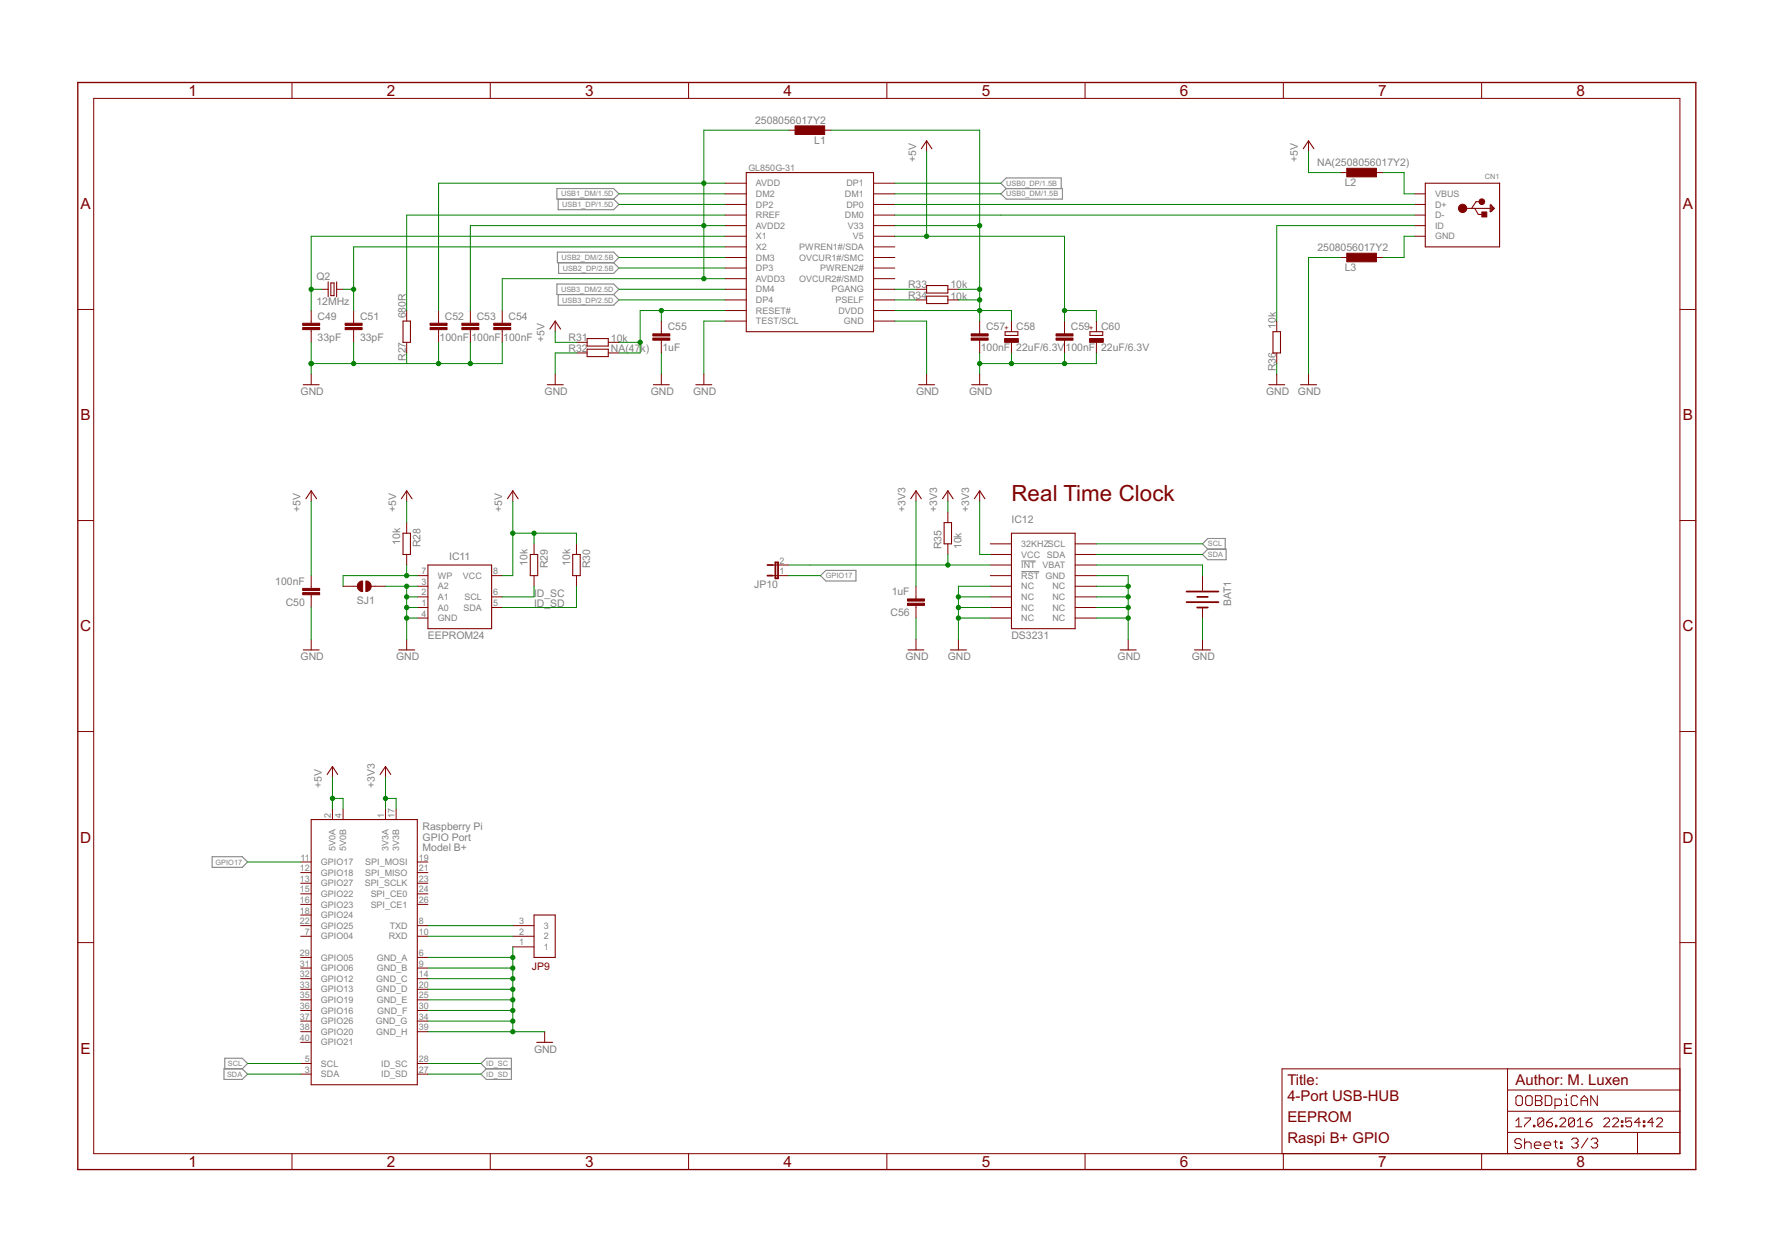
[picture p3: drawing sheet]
<svg xmlns="http://www.w3.org/2000/svg" width="420mm" height="297mm" viewBox="0 0 420 297" stroke-linecap="round" stroke-linejoin="round" font-family="sans-serif">
<path d="M242 133h3.4M242 135.5h4.3" fill="none" stroke="#808080" stroke-width=".24"/>
<g fill="none" stroke="#808080" stroke-width=".25">
<path d="M132 44.7h13.4l1.3 1.3-1.3 1.2h-13.4zM132.1 59.8h13.3l1.3 1.2-1.3 1.3h-13.3zM132.3 47.2v2.5h13.1l1.3-1.2-1.3-1.3M237.2 46l1.2-1.3h13.4v2.5h-13.4zM238.4 44.7l-1.2-1.3 1.2-1.2h13.1v2.5M132 67.3h13.4l1.3 1.3-1.3 1.2h-13.4zM132.3 69.8v2.5h13.1l1.3-1.2-1.3-1.3M132.4 62.3v2.5h13l1.3-1.3-1.3-1.2M194.4 136.5l1.3-1.3h7.1v2.5h-7.1zM286.2 130.2h4.4v2.5h-4.4l-1.2-1.3zM286.2 130.2l-1.2-1.3 1.2-1.2h4.1v2.5M50.3 203.1h7.1l1.3 1.2-1.3 1.3h-7.1z"/>
<path d="M53.1 253.4h4.3l1.3 1.2-1.3 1.3h-4.3zM53.3 253.4v-2.5h4.1l1.3 1.2-1.3 1.3M114 252.1l1.2-1.2h6v5h-6l-1.2-1.3 1.2-1.2zM115.2 253.4h6"/>
</g>
<g fill="none" stroke="#800000" stroke-width=".24">
<path d="M69.2 19.6v3.7M116.2 19.6v3.7M163.2 19.6v3.7M210.2 19.6v3.7M257.1 19.6v3.7M304.1 19.6v3.7M351.1 19.6v3.7M22.2 23.3h375.9v250.2h-375.9zM186.9 30.9h2.5M194.4 30.9h2.6M219.6 33.4v2.5M310.1 33.4v2.5"/>
<path d="M171.8 43.4h5M171.8 46h5M171.8 48.5h5M171.8 51h5M171.8 53.5h5M171.8 56h5M171.8 58.5h5M207 43.4h5M207 46h5M207 48.5h5M207 51h5M207 53.5h5"/>
<path d="M207 56h5M207 58.5h5M317.6 40.9h2.6M325.2 40.9h2.5M335.2 46h2.6M335.2 48.5h2.6M335.2 51h2.6M335.2 53.5h2.6M335.2 56h2.6M18.4 73.4h3.8M73.7 73.6v3M73.7 78.1v3.1"/>
<path d="M76.3 68.6h1.5M79.8 68.6h1.5M83.8 73.6v3M83.8 78.1v3.1M96.4 73.6v2.5M103.9 73.6v3M103.9 78.1v3.1M111.5 73.6v3M111.5 78.1v3.1M119 73.6v3M119 78.1v3.1M131.6 76.1v2.5"/>
<path d="M156.7 76.1v3M171.8 61h5M171.8 63.5h5M171.8 66.1h5M171.8 68.6h5M171.8 71.1h5M171.8 73.6h5M171.8 76.1h5M207 61h5M207 63.5h5M207 66.1h5M207 68.6h5"/>
<path d="M207 71.1h5M207 73.6h5M207 76.1h5M217.1 68.6h2.5M217.1 71.1h2.5M224.6 68.6h2.5M224.6 71.1h2.5M232.2 76.1v3M239.7 76.1v2.5M252.3 76.1v3M259.8 76.1v2.5M302.6 76.1v2.5"/>
<path d="M317.6 61h2.6M325.2 61h2.5M398.1 73.4h3.8M73.7 88.7v2.5M96.4 81.2v2.5M131.6 88.7v2.5M136.6 81.2h2.5M136.6 83.7h2.5M144.1 81.2h2.6M144.1 83.7h2.6M156.7 80.6v3.1M156.7 88.7v2.5"/>
<path d="M166.8 88.7v2.5M219.6 88.7v2.5M232.2 80.6v3.1M232.2 88.7v2.5M239.7 81.2v2.5M252.3 80.6v3.1M259.8 81.2v2.5M302.6 83.7v2.5M302.6 88.7v2.5M310.1 88.7v2.5M73.7 116.4v2.5M96.4 116.4v2.5"/>
<path d="M121.5 116.4v2.5M217.1 116.4v2.5M224.6 116.4v2.5M232.2 116.4v2.5M18.4 123.4h3.8M73.7 136.5v3M81.3 139h3.4M87.9 139h3.5M96.4 123.9v2.5M96.4 131.4v2.5M98.9 136.5h2.5M98.9 139h2.5"/>
<path d="M116.5 136.5h2.5M126.6 128.9v2.5M126.6 136.5v2.5M136.6 128.9v2.5M136.6 136.5v2.5M183.1 133.9h3.8M183.1 136.5h3.8M217.1 139v3M224.6 121.4v2.5M224.6 128.9v2.5M234.7 128.9h5M234.7 131.4h5"/>
<path d="M234.7 133.9h5M234.7 136.5h5M234.7 139h5M254.8 128.9h5M254.8 131.4h5M254.8 133.9h5M254.8 136.5h5M254.8 139h5M285 136.5v3.5M398.1 123.4h3.8M73.7 141v3M73.7 151.6v2.5"/>
<path d="M96.4 151.6v2.5M98.9 141.5h2.5M98.9 144h2.5M98.9 146.5h2.5M116.5 141.5h2.5M116.5 144h2.5M217.1 143.5v3M217.1 151.6v2.5M227.1 151.6v2.5M234.7 141.5h5M234.7 144h5M234.7 146.5h5"/>
<path d="M254.8 141.5h5M254.8 144h5M254.8 146.5h5M267.4 151.6v2.5M285 144v2.5M285 151.6v2.5M18.4 173.4h3.8M398.1 173.4h3.8M78.8 181.7v2.5M78.8 191.8v2.5M81.3 191.8v2.5M91.4 181.7v2.5"/>
<path d="M91.4 191.8v2.5M93.9 191.8v2.5M71.2 219.4h2.5M71.2 204.3h2.5M71.2 206.9h2.5M71.2 209.4h2.5M71.2 211.9h2.5M71.2 214.4h2.5M71.2 216.9h2.5M98.9 219.4h2.5M98.9 204.3h2.5M98.9 206.9h2.5"/>
<path d="M98.9 209.4h2.5M98.9 211.9h2.5M98.9 214.4h2.5M121.5 219.4h5.1M18.4 223.5h3.8M71.2 222h2.5M71.2 227h2.5M71.2 229.5h2.5M71.2 232h2.5M71.2 234.5h2.5M71.2 237h2.5M71.2 239.5h2.5"/>
<path d="M98.9 222h2.5M98.9 227h2.5M98.9 229.5h2.5M98.9 232h2.5M98.9 234.5h2.5M98.9 237h2.5M98.9 239.5h2.5M121.5 222h5.1M121.5 224.5h5.1M398.1 223.5h3.8M71.2 254.6h2.5M71.2 252.1h2.5"/>
<path d="M71.2 242.1h2.5M71.2 244.6h2.5M71.2 247.1h2.5M98.9 254.6h2.5M98.9 252.1h2.5M98.9 242.1h2.5M98.9 244.6h2.5M129.1 244.6v2.5M357.3 253.4v20.1M357.3 258.4h40.8M359.6 259.8h.8l.4 .3v1.6l-.4 .4h-.8l-.4-.4v-1.6zM361.9 259.8h.8l.4 .3v1.6l-.4 .4h-.8l-.4-.4v-1.6z"/>
<path d="M363.9 259.8h1.1l.4 .3v.4l-.4 .4 .4 .4v.4l-.4 .4h-1.1zM366.2 259.8h1.1l.4 .3v1.6l-.4 .4h-1.1zM371.2 259.4v.4M378.5 259.8v2.3l-1.5-2.3v2.3M398.1 253.4h-94.3v20.1M69.2 273.5v3.8M116.2 273.5v3.8M163.2 273.5v3.8M210.2 273.5v3.8M257.1 273.5v3.8M304.1 273.5v3.8M351.1 273.5v3.8"/>
<path d="M357.3 268.5h40.8M357.3 263.4h40.8M359.2 265.7l.7-.7v2.1M359.2 267.1h1.4M360.5 270.3l-.4-.4h-.7l-.4 .4v.4l.4 .4h.7l.4 .4v.4l-.4 .4h-.7l-.4-.4M361.3 265h1.4v.4l-1.4 1.4v.3M361.3 269.9v2.4M361.3 271.1l.4-.4h.8l.3 .4v1.2M363.4 266.8h.3v.3h-.3zM363.6 271.5h1.5v-.4l-.3-.4h-.8l-.4 .4v.8l.4 .4h.8M363.9 260.9h1.1M365.8 265.4v1.4l-.3 .3h-.7l-.4-.3"/>
<path d="M365.8 265.4l-.3-.4h-.7l-.4 .4v1.4M365.8 265.4l-1.4 1.4M365.9 271.5h1.6v-.4l-.4-.4h-.8l-.4 .4v.8l.4 .4h.8M366.5 266.1h1.1l.3 .3v.4l-.3 .3h-.7l-.4-.3zM367.9 265l-.7 .4-.7 .7M368.2 270.7h.8M368.5 262.1h1.2l.3-.4v-.8l-.3-.4h-1.2v2.3M368.6 266.8h.3v.3h-.3zM368.6 270.3v1.6l.4 .4M369.6 265.4l.4-.4h.7l.3 .4v.3l-1.4 1.4h1.4M369.8 270.7h.4v.4h-.4zM369.8 271.9h.4v.4h-.4z"/>
<path d="M370.8 262.1h.8M370.8 260.5h.4v1.6M372.4 270.2l.4-.4h.8l.4 .4v.4l-.4 .4M373.1 265.4v1.4l-.3 .3h-.7l-.4-.3M373.1 265.4l-.3-.4h-.7l-.4 .4v1.4M373.1 265.4l-1.4 1.4M373.2 271h.4M373.6 271l.4 .4v.3l-.4 .4h-.8l-.4-.4M373.8 267.1h1.4M373.8 265.7l.7-.7v2.1M373.9 260.1l-.4-.3h-.8l-.4 .3v1.6l.4 .4h.8l.4-.4M374.7 260.9h1.5"/>
<path d="M374.7 262.1v-1.6l.7-.7 .8 .7v1.6M375.9 266.1h1l.4 .3v.4l-.4 .3h-.7l-.3-.3zM376.3 269.8l-1.5 2.3M377.1 270.2l.3-.4h.8l.4 .4v.4l-.4 .4M377.3 265l-.7 .4-.7 .7M377.8 271h.4M378.2 271l.4 .4v.3l-.4 .4h-.8l-.3-.4M380 265.4l.4-.4h.7l.3 .4v.3l-1.4 1.4h1.4M382.1 265.4l.4-.4h.7l.3 .4v.3l-1.4 1.4h1.4M384.2 266.8h.4v.3h-.4zM384.2 265.7h.4v.4h-.4zM386.7 265h-1.4v1.1l.7-.4h.3l.4 .4v.7l-.4 .3h-.7l-.3-.3"/>
<path d="M388 268.5v5M388.7 266.1h-1.4l1.1-1.1v2.1M389.4 266.8h.4v.3h-.4zM389.4 265.7h.4v.4h-.4zM391.9 266.1h-1.4l1-1.1v2.1M392.6 265.4l.3-.4h.7l.4 .4v.3l-1.4 1.4h1.4"/>
</g>
<path d="M18.4 19.6h383.5v257.7h-383.5z" fill="none" stroke="#800000" stroke-width=".32"/>
<g fill="none" stroke="#800000" stroke-width=".25">
<path d="M218.3 35.3l1.3-1.9 1.2 1.9M308.8 35.3l1.3-1.9 1.3 1.9M176.8 40.9h30.2v37.7h-30.2zM346.6 49.4h6.5M349.5 49.4l.8 1.4h1.2M350.8 47.8h-1l-1.1 1.6M353.1 48.6h.2l.8 .8-.8 .8h-.2zM353.3 48.6v1.4M353.7 49.4l-.2 .4v-.8l.4 .4M355.4 43.4v15.1h-17.6v-15.1h17.6M77.8 66.8v3.5M78.4 67.1h.8v3h-.8z"/>
<path d="M79.8 66.8v3.5M95.5 76.1h1.8v5.1h-1.8zM130.3 78l1.3-1.9 1.2 1.9M219.6 70.2h5v1.8h-5zM219.6 67.7h5v1.8h-5zM238.2 78.6h3v.9h-3zM258.3 78.6h3v.9h-3zM301.7 78.6h1.7v5.1h-1.7zM71.9 91.2h3.7M129.7 91.2h3.8M139.1 80.3h5v1.7h-5zM139.1 82.8h5v1.7h-5z"/>
<path d="M154.8 91.2h3.8M164.9 91.2h3.8M217.7 91.2h3.8M230.3 91.2h3.7M300.7 91.2h3.7M308.2 91.2h3.8M72.5 118.2l1.2-1.8 1.3 1.8M95.1 118.2l1.3-1.8 1.2 1.8M120.3 118.2l1.2-1.8 1.3 1.8M215.8 118.2l1.3-1.8 1.2 1.8M223.4 118.2l1.2-1.8 1.3 1.8M230.9 118.2l1.3-1.8 1.2 1.8"/>
<path d="M95.5 126.4h1.8v5h-1.8zM101.4 133.9h15.1v15.1h-15.1zM125.7 131.4h1.7v5.1h-1.7zM135.7 131.4h1.8v5.1h-1.8zM223.7 123.9h1.8v5h-1.8zM239.7 126.4h15.1v22.6h-15.1zM71.9 154.1h3.7M94.5 154.1h3.8M215.2 154.1h3.7M225.2 154.1h3.8M265.5 154.1h3.7M283.1 154.1h3.8"/>
<path d="M73.7 194.3h25.2v62.9h-25.2zM77.5 183.6l1.3-1.9 1.2 1.9M90.1 183.6l1.3-1.9 1.2 1.9M126.6 216.9h5v10.1h-5zM127.2 247.1h3.8"/>
</g>
<g fill="#800000" stroke="#800000" stroke-width=".24">
<path d="M85 138.1l.9-.4v2.5a1.24 1.24 0 0 1-1.1-.7 1.24 1.24 0 0 1 .2-1.4z" fill-rule="evenodd"/>
<path d="M86.7 137.7a1.25 1.25 0 0 1 1.3 1.3 1.25 1.25 0 0 1-1.3 1.2z" fill-rule="evenodd"/>
<circle cx="346.6" cy="49.4" r=".99"/>
<circle cx="351.2" cy="47.8" r=".69"/>
</g>
<g fill="#800000" stroke="#800000" stroke-width=".24">
<path d="M351.2 50.2h1.1v1.2h-1.1z"/>
<path d="M71.7 77.6h4.1v.5h-4.1z"/>
<path d="M71.7 76.6h4.1v.5h-4.1z"/>
<path d="M81.8 77.6h4v.5h-4z"/>
<path d="M81.8 76.6h4v.5h-4z"/>
<path d="M101.9 77.6h4v.5h-4z"/>
<path d="M101.9 76.6h4v.5h-4z"/>
<path d="M109.5 77.6h4v.5h-4z"/>
<path d="M109.5 76.6h4v.5h-4z"/>
<path d="M117 77.6h4v.5h-4z"/>
<path d="M117 76.6h4v.5h-4z"/>
<path d="M188.4 29.8h7v2.1h-7z"/>
<path d="M230.1 80.1h4.1v.5h-4.1z"/>
<path d="M230.1 79.1h4.1v.6h-4.1z"/>
<path d="M238.1 80.3h3.2v.9h-3.2z"/>
<path d="M250.3 80.1h4v.5h-4z"/>
<path d="M250.3 79.1h4v.6h-4z"/>
<path d="M258.2 80.3h3.3v.9h-3.3z"/>
<path d="M154.7 80.1h4v.5h-4z"/>
<path d="M154.7 79.1h4v.6h-4z"/>
<path d="M319.2 39.9h7v2h-7z"/>
<path d="M319.2 60h7v2.1h-7z"/>
<path d="M215.1 142h4v.5h-4z"/>
<path d="M215.1 143h4v.5h-4z"/>
<path d="M71.7 139.5h4.1v.5h-4.1z"/>
<path d="M71.7 140.5h4.1v.5h-4.1z"/>
</g>
<path d="M181.9 136.5h1.2M181.9 133.9h1.2M183.7 133.3h.7v3.8h-.7zM281.2 140.2h7.5M281.2 142.7h7.5M283.7 141.5h2.5M283.7 144h2.5" fill="none" stroke="#800000" stroke-width=".42"/>
<g fill="none" stroke="#008000" stroke-width=".24">
<path d="M186.9 30.9h-20.1v35.2M197 30.9h35.2v45.2M219.6 35.9v20.1M310.1 35.9v5h7.5M146.7 46h25.1M146.7 48.5h25.1M171.8 51h-75.4v22.6M171.8 43.4h-67.9v30.2M171.8 56h-98.1v17.6M171.8 58.5h-88v15.1M171.8 53.5h-60.3v20.1M212 46h25.2"/>
<path d="M212 48.5h123.2M212 51h123.2M212 43.4h25.2M212 56h40.3v20.1M212 53.5h20.2M327.7 40.9h5v5.1h2.5M335.2 56h-2.5v5h-5M335.2 53.5h-32.6v22.6M73.7 68.6h2.6M81.3 68.6h2.5M131.6 78.6v2.6h5M146.7 61h25.1"/>
<path d="M146.7 63.5h25.1M146.7 68.6h25.1M146.7 71.1h25.1M156.7 73.6v2.5M171.8 76.1h-5v12.6M171.8 66.1h-52.8v7.5M171.8 73.6h-20.1v10.1h-5M212 68.6h5.1M212 71.1h5.1M212 76.1h7.6v12.6M212 73.6h27.7v2.5M227.1 68.6h5.1"/>
<path d="M227.1 71.1h5.1M252.3 73.6h7.5v2.5M317.6 61h-7.5v27.7M73.7 81.2v7.5M83.8 81.2v5M96.4 83.7v2.5M103.9 81.2v5M111.5 81.2v5M119 81.2v5h-45.3M136.6 83.7h-5v5M146.7 81.2h5M156.7 83.7v5"/>
<path d="M232.2 83.7v5M239.7 83.7v2.5M252.3 83.7v2.5M259.8 83.7v2.5h-27.6M302.6 86.2v2.5M73.7 118.9v17.6M96.4 118.9v5M121.5 118.9v17.6h-2.5M217.1 118.9v20.1M224.6 118.9v2.5M232.2 118.9v12.5h2.5M91.4 139h7.5"/>
<path d="M96.4 133.9v2.6M96.4 139v12.6M98.9 136.5h-17.6v2.5M121.5 126.4h15.1v2.5M126.6 139v2.5h-7.6M126.6 126.4v2.5M136.6 139v5h-17.6M186.9 136.5h7.5M186.9 133.9h47.8M224.6 131.4v2.5M234.7 139h-7.6v12.6M259.8 133.9h25.2v2.6"/>
<path d="M259.8 139h7.6M259.8 136.5h7.6v15.1M259.8 131.4h25.2M259.8 128.9h25.2M73.7 144v7.6M96.4 141.5h2.5M96.4 144h2.5M96.4 146.5h2.5M217.1 146.5v5.1M227.1 141.5h7.6M227.1 144h7.6M227.1 146.5h7.6"/>
<path d="M259.8 141.5h7.6M259.8 144h7.6M259.8 146.5h7.6M285 146.5v5.1M78.8 184.2v7.6M78.8 189.3h2.5v2.5M91.4 189.3h2.5v2.5M91.4 184.2v7.6M58.7 204.3h12.5M101.4 219.4h20.1M101.4 227h20.1M101.4 229.5h20.1"/>
<path d="M101.4 232h20.1M101.4 234.5h20.1M101.4 237h20.1M101.4 239.5h20.1M101.4 222h20.1M121.5 224.5v20.1M58.7 254.6h12.5M58.7 252.1h12.5M101.4 242.1h20.1M101.4 244.6h27.7M101.4 254.6h12.6M101.4 252.1h12.6"/>
</g>
<g fill="#008000" stroke="#008000" stroke-width=".24">
<circle cx="73.7" cy="86.2" r=".51"/>
<circle cx="83.8" cy="86.2" r=".51"/>
<circle cx="103.9" cy="86.2" r=".51"/>
<circle cx="111.5" cy="86.2" r=".51"/>
<circle cx="232.2" cy="86.2" r=".51"/>
<circle cx="239.7" cy="86.2" r=".51"/>
<circle cx="252.3" cy="86.2" r=".51"/>
<circle cx="227.1" cy="141.5" r=".51"/>
<circle cx="227.1" cy="144" r=".51"/>
<circle cx="227.1" cy="146.5" r=".51"/>
<circle cx="267.4" cy="139" r=".51"/>
<circle cx="267.4" cy="141.5" r=".51"/>
<circle cx="267.4" cy="144" r=".51"/>
<circle cx="267.4" cy="146.5" r=".51"/>
<circle cx="96.4" cy="146.5" r=".51"/>
<circle cx="96.4" cy="144" r=".51"/>
<circle cx="96.4" cy="141.5" r=".51"/>
<circle cx="96.4" cy="139" r=".51"/>
<circle cx="121.5" cy="227" r=".51"/>
<circle cx="121.5" cy="229.5" r=".51"/>
<circle cx="121.5" cy="232" r=".51"/>
<circle cx="121.5" cy="234.5" r=".51"/>
<circle cx="121.5" cy="237" r=".51"/>
<circle cx="121.5" cy="239.5" r=".51"/>
<circle cx="121.5" cy="242.1" r=".51"/>
<circle cx="121.5" cy="244.6" r=".51"/>
<circle cx="83.8" cy="68.6" r=".51"/>
<circle cx="73.7" cy="68.6" r=".51"/>
<circle cx="232.2" cy="68.6" r=".51"/>
<circle cx="232.2" cy="53.5" r=".51"/>
<circle cx="232.2" cy="71.1" r=".51"/>
<circle cx="232.2" cy="73.6" r=".51"/>
<circle cx="166.8" cy="53.5" r=".51"/>
<circle cx="166.8" cy="66.1" r=".51"/>
<circle cx="166.8" cy="43.4" r=".51"/>
<circle cx="252.3" cy="73.6" r=".51"/>
<circle cx="219.6" cy="56" r=".51"/>
<circle cx="78.8" cy="189.3" r=".51"/>
<circle cx="121.5" cy="126.4" r=".51"/>
<circle cx="126.6" cy="126.4" r=".51"/>
<circle cx="151.7" cy="81.2" r=".51"/>
<circle cx="156.7" cy="73.6" r=".51"/>
<circle cx="91.4" cy="189.3" r=".51"/>
<circle cx="96.4" cy="136.5" r=".51"/>
<circle cx="224.6" cy="133.9" r=".51"/>
</g>
<text font-size="5.9" fill="#800000" x="239.7" y="118.9">Real Time Clock</text>
<g font-size="4.1" fill="#800000">
<text x="44.7" y="22.7">1</text>
<text x="91.7" y="22.7">2</text>
<text x="138.7" y="22.7">3</text>
<text x="185.6" y="22.7">4</text>
<text x="232.6" y="22.7">5</text>
<text x="279.6" y="22.7">6</text>
<text x="326.6" y="22.7">7</text>
<text x="373.6" y="22.7">8</text>
<text x="19.1" y="49.6">A</text>
<text x="398.8" y="49.6">A</text>
<text x="19.1" y="99.7">B</text>
<text x="398.8" y="99.7">B</text>
<text x="19" y="149.7">C</text>
<text x="398.7" y="149.7">C</text>
<text x="19" y="199.7">D</text>
<text x="398.7" y="199.7">D</text>
<text x="19.1" y="249.8">E</text>
<text x="398.8" y="249.8">E</text>
<text x="44.7" y="276.7">1</text>
<text x="91.7" y="276.7">2</text>
<text x="138.7" y="276.7">3</text>
<text x="185.6" y="276.7">4</text>
<text x="232.6" y="276.7">5</text>
<text x="279.6" y="276.7">6</text>
<text x="326.6" y="276.7">7</text>
<text x="373.6" y="276.7">8</text>
</g>
<g font-size="4" fill="#800000">
<text x="305.1" y="257.1">Title:</text>
<text x="359.1" y="257.1">Author: M. Luxen</text>
<text x="305.1" y="260.9">4-Port USB-HUB</text>
<text x="305.1" y="265.9">EEPROM</text>
<text x="305.1" y="271">Raspi B+ GPIO</text>
</g>
<g font-size="2.8" fill="#808080">
<text x="178.9" y="29.4">2508056017Y2</text>
<text x="192.9" y="34.1">L1</text>
<text x="217.1" y="38.4" transform="rotate(-90 217.1 38.4)">+5V</text>
<text x="307.6" y="38.4" transform="rotate(-90 307.6 38.4)">+5V</text>
<text x="312.1" y="39.4">NA(2508056017Y2)</text>
<text x="318.7" y="44.2">L2</text>
<text x="312.2" y="59.5">2508056017Y2</text>
<text x="318.7" y="64.3">L3</text>
<text x="75" y="66.3">Q2</text>
<text x="215.2" y="70.9">R34</text>
<text x="215.2" y="68.4">R33</text>
<text x="225.2" y="71.2">10k</text>
<text x="225.2" y="68.4">10k</text>
<text x="75" y="72.4">12MHz</text>
<text x="75.3" y="75.7">C49</text>
<text x="85.3" y="75.7">C51</text>
<text x="96.2" y="75.5" transform="rotate(-90 96.2 75.5)">680R</text>
<text x="105.4" y="75.7">C52</text>
<text x="113" y="75.7">C53</text>
<text x="120.5" y="75.7">C54</text>
<text x="75.3" y="80.8">33pF</text>
<text x="85.3" y="80.8">33pF</text>
<text x="104.2" y="80.8">100nF</text>
<text x="111.7" y="80.8">100nF</text>
<text x="119.3" y="80.8">100nF</text>
<text x="129.1" y="81.2" transform="rotate(-90 129.1 81.2)">+5V</text>
<text x="134.7" y="80.9">R31</text>
<text x="134.7" y="83.4">R32</text>
<text x="144.8" y="81">10k</text>
<text x="144.8" y="83.5">NA(47</text>
<text x="151.8" y="83.5">k)</text>
<text x="157" y="83.3">1uF</text>
<text x="158.2" y="78.3">C55</text>
<text x="232.4" y="83.3">100nF</text>
<text x="233.7" y="78.3">C57</text>
<text x="240.8" y="83.2">22uF/6.3V</text>
<text x="240.8" y="78.2">C58</text>
<text x="252.5" y="83.3">100nF</text>
<text x="253.8" y="78.3">C59</text>
<text x="260.9" y="83.2">22uF/6.3V</text>
<text x="260.9" y="78.2">C60</text>
<text x="302.4" y="78" transform="rotate(-90 302.4 78)">10k</text>
<text x="96.2" y="85.6" transform="rotate(-90 96.2 85.6)">R27</text>
<text x="302.3" y="88.1" transform="rotate(-90 302.3 88.1)">R36</text>
<text x="71.2" y="93.7">GND</text>
<text x="129.1" y="93.7">GND</text>
<text x="154.2" y="93.7">GND</text>
<text x="164.3" y="93.7">GND</text>
<text x="217.1" y="93.7">GND</text>
<text x="229.6" y="93.7">GND</text>
<text x="300" y="93.7">GND</text>
<text x="307.6" y="93.7">GND</text>
<text x="71.2" y="121.4" transform="rotate(-90 71.2 121.4)">+5V</text>
<text x="93.9" y="121.4" transform="rotate(-90 93.9 121.4)">+5V</text>
<text x="119" y="121.4" transform="rotate(-90 119 121.4)">+5V</text>
<text x="214.6" y="121.4" transform="rotate(-90 214.6 121.4)">+3V3</text>
<text x="222.1" y="121.4" transform="rotate(-90 222.1 121.4)">+3V3</text>
<text x="229.6" y="121.4" transform="rotate(-90 229.6 121.4)">+3V3</text>
<text x="239.7" y="123.9">IC12</text>
<text x="94.9" y="129.2" transform="rotate(-90 94.9 129.2)">10k</text>
<text x="99.6" y="129.7" transform="rotate(-90 99.6 129.7)">R28</text>
<text x="223.1" y="130.2" transform="rotate(-90 223.1 130.2)">R35</text>
<text x="227.9" y="130.2" transform="rotate(-90 227.9 130.2)">10k</text>
<text x="106.4" y="132.7">IC11</text>
<text x="125" y="134.2" transform="rotate(-90 125 134.2)">10k</text>
<text x="129.8" y="134.7" transform="rotate(-90 129.8 134.7)">R29</text>
<text x="135.1" y="134.2" transform="rotate(-90 135.1 134.2)">10k</text>
<text x="139.9" y="134.7" transform="rotate(-90 139.9 134.7)">R30</text>
<text x="65.2" y="138.6">100nF</text>
<text x="67.7" y="143.6">C50</text>
<text x="84.6" y="143.3">SJ1</text>
<text x="126.6" y="141.5">I</text>
<text x="127.3" y="141.5">D_SC</text>
<text x="178.7" y="139.5">JP10</text>
<text x="211.3" y="141.1">1uF</text>
<text x="291.7" y="143.7" transform="rotate(-90 291.7 143.7)">BAT1</text>
<text x="126.6" y="144">ID_SD</text>
<text x="211" y="146.1">C56</text>
<text x="101.4" y="151.6">EEPROM24</text>
<text x="239.7" y="151.6">DS3231</text>
<text x="71.2" y="156.6">GND</text>
<text x="93.9" y="156.6">GND</text>
<text x="214.6" y="156.6">GND</text>
<text x="224.6" y="156.6">GND</text>
<text x="264.8" y="156.6">GND</text>
<text x="282.4" y="156.6">GND</text>
<text x="76.3" y="186.7" transform="rotate(-90 76.3 186.7)">+5V</text>
<text x="88.8" y="186.7" transform="rotate(-90 88.8 186.7)">+3V3</text>
<text x="100.2" y="196.8">Raspberry Pi</text>
<text x="100.2" y="199.3">GPIO Port</text>
<text x="100.2" y="201.8">Model B+</text>
<text x="126.6" y="249.6">GND</text>
</g>
<text font-size="2.8" fill="#800000" x="126" y="230">JP9</text>
<g font-size="2.4" fill="#808080">
<text x="177.3" y="40.4">GL850G-31</text>
<text x="179.2" y="44.2">AVDD</text>
<text x="179.2" y="46.7">DM2</text>
<text x="200.2" y="46.7">DM1</text>
<text x="200.6" y="44.2">DP1</text>
<text x="340.1" y="46.7">VBUS</text>
<text x="179.2" y="49.2">DP2</text>
<text x="179.2" y="51.7">RREF</text>
<text x="200.2" y="51.7">DM0</text>
<text x="200.6" y="49.2">DP0</text>
<text x="340.1" y="49.2">D+</text>
<text x="340.1" y="51.7">D-</text>
<text x="179.2" y="54.2">AVDD2</text>
<text x="179.2" y="56.8">X1</text>
<text x="179.2" y="59.3">X2</text>
<text x="189.4" y="59.3">PWREN1#/SDA</text>
<text x="200.9" y="54.2">V33</text>
<text x="202.1" y="56.8">V5</text>
<text x="340.1" y="56.8">GND</text>
<text x="340.1" y="54.2">ID</text>
<text x="179.2" y="61.8">DM3</text>
<text x="179.2" y="64.3">DP3</text>
<text x="189.4" y="61.8">OVCUR1#/SMC</text>
<text x="194.3" y="64.3">PWREN2#</text>
<text x="179.2" y="66.8">AVDD3</text>
<text x="179.2" y="69.3">DM4</text>
<text x="179.2" y="71.8">DP4</text>
<text x="189.4" y="66.8">OVCUR2#/SMD</text>
<text x="197" y="69.3">PGANG</text>
<text x="198" y="71.8">PSELF</text>
<text x="179.2" y="74.4">RESET#</text>
<text x="179.2" y="76.9">TEST/SCL</text>
<text x="198.7" y="74.4">DVDD</text>
<text x="200" y="76.9">GND</text>
<text x="242" y="129.7">32KHZSCL</text>
<text x="99.9" y="136.1">7</text>
<text x="103.7" y="137.2">WP</text>
<text x="109.7" y="137.2">VCC</text>
<text x="116.8" y="136.1">8</text>
<text x="184.7" y="136.1">1</text>
<text x="184.7" y="133.6">2</text>
<text x="242" y="132.2">VCC SDA</text>
<text x="242" y="134.7">INT VBAT</text>
<text x="242" y="137.2">RST GND</text>
<text x="99.9" y="143.7">1</text>
<text x="99.9" y="141.1">2</text>
<text x="99.9" y="138.6">3</text>
<text x="103.7" y="142.2">A1</text>
<text x="103.7" y="139.7">A2</text>
<text x="110.1" y="142.2">SCL</text>
<text x="116.8" y="141.1">6</text>
<text x="116.8" y="143.7">5</text>
<text x="242" y="139.7">NC</text>
<text x="242" y="142.2">NC</text>
<text x="249.4" y="142.2">NC</text>
<text x="249.4" y="139.7">NC</text>
<text x="99.9" y="146.2">4</text>
<text x="103.7" y="147.3">GND</text>
<text x="103.7" y="144.8">A0</text>
<text x="109.8" y="144.8">SDA</text>
<text x="242" y="144.8">NC</text>
<text x="242" y="147.3">NC</text>
<text x="249.4" y="147.3">NC</text>
<text x="249.4" y="144.8">NC</text>
<text x="78.4" y="193.9" transform="rotate(-90 78.4 193.9)">2</text>
<text x="80.9" y="193.9" transform="rotate(-90 80.9 193.9)">4</text>
<text x="91" y="193.9" transform="rotate(-90 91 193.9)">1</text>
<text x="93.5" y="193.9" transform="rotate(-90 93.5 193.9)">17</text>
<text x="71.2" y="204">11</text>
<text x="79.5" y="201.8" transform="rotate(-90 79.5 201.8)">5V0A</text>
<text x="82" y="201.8" transform="rotate(-90 82 201.8)">5V0B</text>
<text x="92.1" y="201.8" transform="rotate(-90 92.1 201.8)">3V3A</text>
<text x="94.6" y="201.8" transform="rotate(-90 94.6 201.8)">3V3B</text>
<text x="99.2" y="204">19</text>
<text x="71" y="206.5">12</text>
<text x="71" y="209">13</text>
<text x="76.1" y="205.1">GPIO17</text>
<text x="76.1" y="207.6">GPIO18</text>
<text x="86.5" y="205.1">SPI_MOSI</text>
<text x="86.5" y="207.6">SPI_MISO</text>
<text x="99.2" y="206.5">21</text>
<text x="99.2" y="209">23</text>
<text x="71" y="211.5">15</text>
<text x="71" y="214.1">16</text>
<text x="76.1" y="210.1">GPIO27</text>
<text x="76.1" y="212.6">GPIO22</text>
<text x="76.1" y="215.2">GPIO23</text>
<text x="86.4" y="210.1">SPI_SCLK</text>
<text x="87.8" y="212.6">SPI_CE0</text>
<text x="87.8" y="215.2">SPI_CE1</text>
<text x="99.2" y="211.5">24</text>
<text x="99.2" y="214.1">26</text>
<text x="71" y="216.6">18</text>
<text x="71" y="219.1">22</text>
<text x="72.2" y="221.6">7</text>
<text x="76.1" y="217.7">GPIO24</text>
<text x="76.1" y="220.2">GPIO25</text>
<text x="92.3" y="220.2">TXD</text>
<text x="99.2" y="219.1">8</text>
<text x="99.2" y="221.6">10</text>
<text x="123.1" y="221.6">2</text>
<text x="123.1" y="219.1">3</text>
<text x="128.9" y="220.2">3</text>
<text x="71" y="226.6">29</text>
<text x="76.1" y="222.7">GPIO04</text>
<text x="76.1" y="227.7">GPIO05</text>
<text x="89.3" y="227.7">GND_A</text>
<text x="92.1" y="222.7">RXD</text>
<text x="99.2" y="226.6">6</text>
<text x="123.1" y="224.1">1</text>
<text x="128.9" y="222.7">2</text>
<text x="128.9" y="225.2">1</text>
<text x="71" y="229.1">31</text>
<text x="71" y="231.7">32</text>
<text x="76.1" y="230.2">GPIO06</text>
<text x="76.1" y="232.8">GPIO12</text>
<text x="89.2" y="232.8">GND_C</text>
<text x="89.3" y="230.2">GND_B</text>
<text x="99.2" y="229.1">9</text>
<text x="99.2" y="231.7">14</text>
<text x="71" y="234.2">33</text>
<text x="71" y="236.7">35</text>
<text x="71" y="239.2">36</text>
<text x="76.1" y="235.3">GPIO13</text>
<text x="76.1" y="237.8">GPIO19</text>
<text x="89.2" y="235.3">GND_D</text>
<text x="89.3" y="237.8">GND_E</text>
<text x="99.2" y="234.2">20</text>
<text x="99.2" y="236.7">25</text>
<text x="99.2" y="239.2">30</text>
<text x="71" y="241.7">37</text>
<text x="71" y="244.2">38</text>
<text x="76.1" y="240.3">GPIO16</text>
<text x="76.1" y="242.8">GPIO26</text>
<text x="76.1" y="245.3">GPIO20</text>
<text x="89" y="242.8">GND_G</text>
<text x="89.2" y="245.3">GND_H</text>
<text x="89.4" y="240.3">GND_F</text>
<text x="99.2" y="241.7">34</text>
<text x="99.2" y="244.2">39</text>
<text x="71" y="246.7">40</text>
<text x="72.2" y="251.8">5</text>
<text x="76.1" y="247.8">GPIO21</text>
<text x="99.2" y="251.8">28</text>
<text x="72.2" y="254.3">3</text>
<text x="76.1" y="255.4">SDA</text>
<text x="76.1" y="252.9">SCL</text>
<text x="90.3" y="252.9">ID_SC</text>
<text x="90.3" y="255.4">ID_SD</text>
<text x="99.2" y="254.3">27</text>
</g>
<g font-size="1.9" fill="#808080">
<text x="132.9" y="46.6">USB1_DM/1.5D</text>
<text x="238.4" y="44.1">USB0_DP/1.5B</text>
<text x="238.4" y="46.6">USB0_DM/1.5B</text>
<text x="351.8" y="42.4">CN1</text>
<text x="133.2" y="49.1">USB1_DP/1.5D</text>
<text x="133" y="61.7">USB2_DM/2.5B</text>
<text x="133.3" y="64.2">USB2_DP/2.5B</text>
<text x="132.9" y="69.2">USB3_DM/2.5D</text>
<text x="133.2" y="71.7">USB3_DP/2.5D</text>
<text x="286.2" y="129.6">SCL</text>
<text x="195.7" y="137.1">GPIO17</text>
<text x="286.2" y="132.1">SDA</text>
<text x="51.1" y="205">GPIO17</text>
<text x="53.8" y="255.3">SDA</text>
<text x="54" y="252.7">SCL</text>
<text x="115.2" y="252.7">ID_SC</text>
<text x="115.2" y="255.3">ID_SD</text>
</g>
<g font-size="1.9" fill="#800000">
<text x="239.1" y="78.2" transform="rotate(-90 239.1 78.2)">+</text>
<text x="259.2" y="78.2" transform="rotate(-90 259.2 78.2)">+</text>
</g>
</svg>
